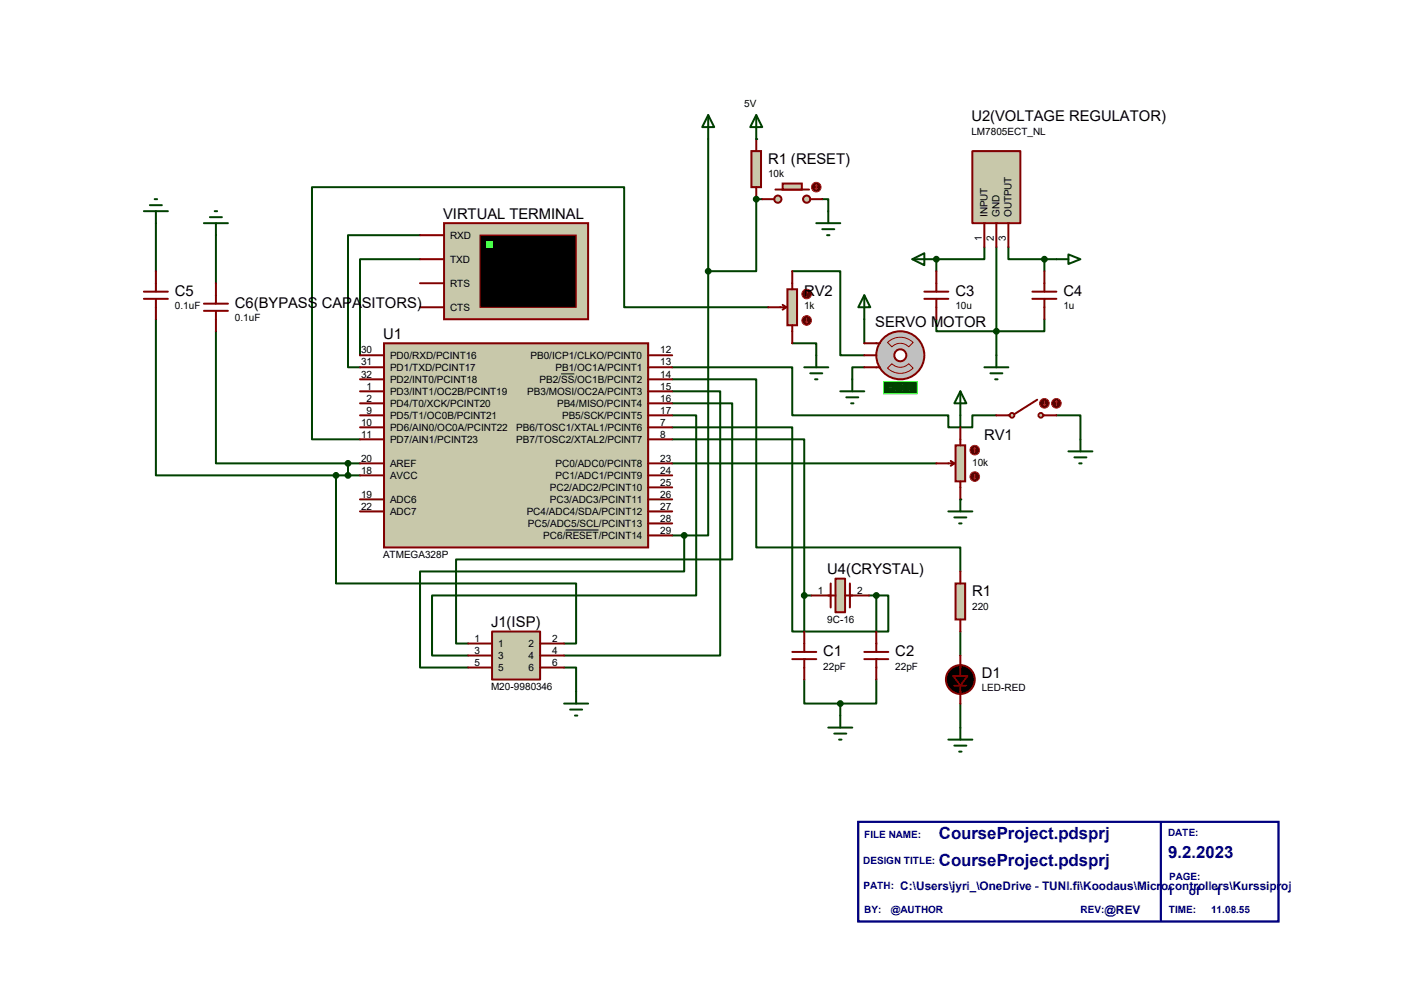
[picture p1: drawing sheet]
<svg xmlns="http://www.w3.org/2000/svg" width="297mm" height="210mm" viewBox="0 0 297 210" stroke-linecap="round" stroke-linejoin="round" font-family="sans-serif">
<path d="M181.6 173.8h88.9v21.1h-88.9z" fill="#fff" stroke="#000080" stroke-width=".47"/>
<path d="M245.6 173.8v21.1" fill="none" stroke="#000080" stroke-width=".47"/>
<path d="M149.8 29.4v28h10.2v-15.3M88.9 49.7h-15.3v28h2.6M88.9 54.8h-12.7v20.3M162.5 65h-30.5v-25.4h-66v53.3h10.2M73.6 98h2.6M142.2 85.3h12.7v33h-58.4v17.8h2.5M142.2 87.8h5.1v38.1h-55.9v12.7h7.6M142.2 82.8h10.2v55.8h-33.1M142.2 98h55.9" fill="none" stroke="#004000" stroke-width=".42"/>
<g fill="#004000">
<circle cx="160" cy="42.1" r=".21"/>
<circle cx="160" cy="29.4" r=".21"/>
</g>
<g fill="none" stroke="#004000" stroke-width=".42">
<path d="M160 42.1h1.2M173.9 42.1h1.3v2.6M208.2 52.3v2.5h-10.1M142.2 77.7h25.4v10.1h33v2.6h5.1v-2.6h5.1M142.2 92.9h27.9v33M142.2 90.4h25.4v43.2h20.3v-7.7h-2.5M170.1 125.9v7.7M170.1 125.9h1.6M183.9 125.9h1.5M185.4 125.9v7.7M170.1 143.7v5.1h7.7M177.8 148.8v2.5"/>
<path d="M185.4 143.7v5.1h-7.6"/>
</g>
<circle cx="198.1" cy="54.8" r=".21" fill="#004000"/>
<path d="M198.1 54.8v2.6M210.8 52.3v22.8M213.3 52.3v2.5h7.6M220.9 54.8h2.6M220.9 54.8v2.6M198.1 67.5v2.6h22.8v-2.6" fill="none" stroke="#004000" stroke-width=".42"/>
<circle cx="203.2" cy="105.6" r=".21" fill="#004000"/>
<g fill="none" stroke="#004000" stroke-width=".42">
<path d="M33 47.2v10.2M45.7 49.7v10.2M149.8 57.4v55.8h-5.1M167.6 57.4h10.2v17.7h5M33 67.5v33h38.1M45.7 70.1v27.9h27.9v2.5M167.6 72.6h5.1v2.5M182.8 77.7h-2.5v2.5M182.8 67.5v5.1M142.2 80.2h17.8v35.6h43.2v5.1M203.2 87.8v2.6M223.5 87.8h5.1v5.1"/>
<path d="M71.1 100.5v22.9h50.8v12.7h-2.6M71.1 100.5h5.1M142.2 113.2h2.5M144.7 113.2v7.7h-55.8v20.3h10.1M203.2 133.6v5M119.3 141.2h2.6v5.1M203.2 148.8v5.1"/>
</g>
<path d="M81.2 72.6h55.9v43.2h-55.9z" fill="#c8c8aa" stroke="#800000" stroke-width=".42"/>
<g fill="none" stroke="#800000" stroke-width=".42">
<path d="M76.2 75.1h5M76.2 77.7h5M137.1 75.1h5.1M137.1 77.7h5.1M76.2 82.8h5M76.2 80.2h5M76.2 90.4h5M76.2 87.8h5M76.2 85.3h5M76.2 92.9h5M76.2 98h5M137.1 82.8h5.1"/>
<path d="M137.1 80.2h5.1M137.1 90.4h5.1M137.1 87.8h5.1M137.1 85.3h5.1M137.1 92.9h5.1M137.1 98h5.1M76.2 108.2h5M76.2 105.6h5M76.2 100.5h5M137.1 113.2h5.1M137.1 110.7h5.1M137.1 108.2h5.1"/>
<path d="M137.1 105.6h5.1M137.1 103.1h5.1M137.1 100.5h5.1"/>
</g>
<path d="M118.7 79.1h2.8M119.6 112.1h7" fill="none" stroke="#000" stroke-width=".21"/>
<circle cx="73.6" cy="98" r=".51" fill="#004000" stroke="#004000" stroke-width=".42"/>
<path d="M149.8 24.3l1.3 2.6h-2.6zM149.8 24.3v5.1" fill="none" stroke="#004000" stroke-width=".42"/>
<path d="M202.1 94.2h2.1v7.6h-2.1z" fill="#c8c8aa" stroke="#800000" stroke-width=".42"/>
<path d="M198.1 98h3.8M201.1 97.5l.8 .5M201.9 98l-.8 .5M203.2 90.4v3.8M203.2 101.8v3.8" fill="none" stroke="#800000" stroke-width=".42"/>
<circle cx="206.2" cy="100.8" r="1.02" fill="#400000" stroke="#f00" stroke-width=".21"/>
<path d="M206 101l.2 .3M206.2 100.3v1M206.5 101l-.3 .3" fill="none" stroke="#f00" stroke-width=".21"/>
<circle cx="206.2" cy="95.2" r="1.02" fill="#400000" stroke="#f00" stroke-width=".21"/>
<path d="M206.2 94.7l.3 .3M206.2 94.7l-.2 .3M206.2 94.7v1" fill="none" stroke="#f00" stroke-width=".21"/>
<path d="M166.6 61.2h2v7.6h-2z" fill="#c8c8aa" stroke="#800000" stroke-width=".42"/>
<path d="M167.6 57.4v3.8M162.5 65h3.8M165.6 64.5l.7 .5M166.3 65l-.7 .5M167.6 68.8v3.8" fill="none" stroke="#800000" stroke-width=".42"/>
<circle cx="170.6" cy="67.8" r="1.02" fill="#400000" stroke="#f00" stroke-width=".21"/>
<path d="M170.4 68l.2 .3M170.6 67.3v1M170.9 68l-.3 .3" fill="none" stroke="#f00" stroke-width=".21"/>
<circle cx="170.6" cy="62.2" r="1.02" fill="#400000" stroke="#f00" stroke-width=".21"/>
<path d="M170.6 61.7l.3 .2M170.6 61.7l-.2 .2M170.6 61.7v1" fill="none" stroke="#f00" stroke-width=".21"/>
<path d="M205.7 32h10.2v15.2h-10.2z" fill="#c8c8aa" stroke="#800000" stroke-width=".42"/>
<path d="M208.2 47.2v5.1M210.8 47.2v5.1M213.3 47.2v5.1" fill="none" stroke="#800000" stroke-width=".42"/>
<path d="M104.1 133.6h10.2v10.1h-10.2z" fill="#c8c8aa" stroke="#800000" stroke-width=".42"/>
<path d="M99 136.1h5.1M99 138.6h5.1M114.3 136.1h5M114.3 138.6h5M99 141.2h5.1M114.3 141.2h5" fill="none" stroke="#800000" stroke-width=".42"/>
<path d="M176.7 122.4h2.1v7.1h-2.1z" fill="#c8c8aa" stroke="#800000" stroke-width=".42"/>
<path d="M171.7 125.9h5M175.7 123.4v5.1M178.8 125.9h5.1M179.8 123.4v5.1" fill="none" stroke="#800000" stroke-width=".42"/>
<path d="M93.9 47.2h30.5v20.3h-30.5z" fill="#c8c8aa" stroke="#800000" stroke-width=".42"/>
<path d="M101.6 49.7h20.3v15.3h-20.3z" fill="#000" stroke="#800000" stroke-width=".25"/>
<path d="M102.8 51h1.3v1.3h-1.3z" fill="#0f0"/>
<path d="M88.9 49.7h5M88.9 59.9h5M88.9 54.8h5M88.9 65h5" fill="none" stroke="#800000" stroke-width=".42"/>
<circle cx="149.8" cy="57.4" r=".51" fill="#004000" stroke="#004000" stroke-width=".42"/>
<path d="M172.7 47.2h5.1M173.9 48.5h2.6M175 49.7h.5M175.2 44.7v2.5" fill="none" stroke="#004000" stroke-width=".42"/>
<path d="M159 32h2v7.6h-2z" fill="#c8c8aa" stroke="#800000" stroke-width=".42"/>
<path d="M160 29.4v2.6M160 39.6v2.5M167.6 137.9h5.1M167.6 139.4h5.1M170.1 133.6v4.3M170.1 139.4v4.3M182.8 137.9h5.1M182.8 139.4h5.1M185.4 133.6v4.3M185.4 139.4v4.3" fill="none" stroke="#800000" stroke-width=".42"/>
<g fill="#004000" stroke="#004000" stroke-width=".42">
<circle cx="160" cy="42.1" r=".51"/>
<circle cx="177.8" cy="148.8" r=".51"/>
</g>
<path d="M160 24.3l1.2 2.6h-2.5zM160 24.3v5.1M175.2 153.9h5.1M176.5 155.2h2.5M177.5 156.4h.5M177.8 151.3v2.6" fill="none" stroke="#004000" stroke-width=".42"/>
<g fill="#c8c8aa" stroke="#800000" stroke-width=".38">
<circle cx="220.2" cy="87.8" r=".51"/>
<circle cx="214.1" cy="87.8" r=".51"/>
</g>
<path d="M210.8 87.8h2.8M219.4 84.5l-4.8 3.1M220.7 87.8h2.8" fill="none" stroke="#800000" stroke-width=".42"/>
<circle cx="220.9" cy="85.3" r="1.02" fill="#400000" stroke="#f00" stroke-width=".21"/>
<path d="M220.7 85.6l.2 .2M220.9 84.8v1M221.2 85.6l-.3 .2" fill="none" stroke="#f00" stroke-width=".21"/>
<circle cx="223.5" cy="85.3" r="1.02" fill="#400000" stroke="#f00" stroke-width=".21"/>
<path d="M223.5 84.8l-.3 .2M223.5 84.8l.2 .2M223.5 84.8v1" fill="none" stroke="#f00" stroke-width=".21"/>
<g fill="#c8c8aa" stroke="#800000" stroke-width=".42">
<circle cx="170.6" cy="42.1" r=".76"/>
<circle cx="164.5" cy="42.1" r=".76"/>
</g>
<path d="M164 40.1h7.2" fill="none" stroke="#800000" stroke-width=".42"/>
<path d="M165.6 38.8h4v1.3h-4z" fill="#c8c8aa" stroke="#800000" stroke-width=".42"/>
<path d="M161.2 42.1h2.6M171.4 42.1h2.5" fill="none" stroke="#800000" stroke-width=".42"/>
<circle cx="172.7" cy="39.6" r="1.02" fill="#400000" stroke="#f00" stroke-width=".21"/>
<path d="M172.4 39.8l.3 .3M172.7 39.1v1M172.7 39.1l-.3 .2M172.7 39.1l.2 .2M172.9 39.8l-.2 .3" fill="none" stroke="#f00" stroke-width=".21"/>
<g fill="#004000" stroke="#004000" stroke-width=".42">
<circle cx="170.1" cy="125.9" r=".51"/>
<circle cx="185.4" cy="125.9" r=".51"/>
<circle cx="198.1" cy="54.8" r=".51"/>
<circle cx="210.8" cy="70.1" r=".51"/>
<circle cx="220.9" cy="54.8" r=".51"/>
</g>
<path d="M193 54.8l2.5-1.2v2.5zM193 54.8h5.1M223.5 54.8h2.5M226 53.8l2.6 1-2.6 1zM208.2 77.7h5.1M209.5 79h2.5M210.8 75.1v2.6M210.5 80.2h.5M200.6 108.2h5.1M201.9 109.4h2.5M202.9 110.7h.5M203.2 105.6v2.6" fill="none" stroke="#004000" stroke-width=".42"/>
<path d="M198.1 57.4v4.3M220.9 57.4v4.3M195.5 61.7h5.1M195.5 63.2h5.1M198.1 63.2v4.3M218.4 61.7h5.1M218.4 63.2h5.1M220.9 63.2v4.3" fill="none" stroke="#800000" stroke-width=".42"/>
<circle cx="190.5" cy="75.1" r="5.1" fill="#c0c0c0" stroke="#800000" stroke-width=".42"/>
<circle cx="190.5" cy="75.1" r="1.27" fill="#fff" stroke="#800000" stroke-width=".42"/>
<path d="M185.4 72.6h.7M185.4 77.7h.7" fill="none" stroke="#800000" stroke-width=".42"/>
<path d="M186.9 80.7h7.1v2.6h-7.1z" fill="#004000" stroke="#0f0" stroke-width=".21"/>
<path d="M187.7 77.9l1-1a2.46 2.46 0 0 0 3.5 0l1 1a3.9 3.9 0 0 1-5.5 0zM187.7 72.4a3.9 3.9 0 0 1 5.5 0l-1 1a2.46 2.46 0 0 0-3.5 0z" fill="none" stroke="#800000" stroke-width=".21"/>
<path d="M182.8 75.1h2.6M182.8 72.6h2.6M182.8 77.7h2.6" fill="none" stroke="#800000" stroke-width=".42"/>
<g fill="none" stroke="#004000" stroke-width=".42">
<path d="M30.4 44.7h5.1M31.7 43.4h2.5M32.7 42.1h.5M33 44.7v2.5M182.8 62.4l1.3 2.6h-2.5zM182.8 62.4v5.1M177.8 82.8h5M179 84h2.6M180 85.3h.6M180.3 80.2v2.6M203.2 82.8l1.2 2.5h-2.5zM203.2 82.8v5"/>
<path d="M226 95.5h5.1M227.3 96.7h2.5M228.3 98h.5M228.6 92.9v2.6"/>
</g>
<circle cx="73.6" cy="100.5" r=".51" fill="#004000" stroke="#004000" stroke-width=".42"/>
<path d="M202.1 123.4h2.1v7.6h-2.1z" fill="#c8c8aa" stroke="#800000" stroke-width=".42"/>
<path d="M33 57.4v4.3M45.7 59.9v4.3M30.4 61.7h5.1M30.4 63.2h5.1M33 63.2v4.3M43.1 64.2h5.1M43.1 65.7h5.1M45.7 65.7v4.4M203.2 120.9v2.5M203.2 131v2.6M203.2 138.6v4.4M203.2 145v3.8" fill="none" stroke="#800000" stroke-width=".42"/>
<g fill="none" stroke="#004000" stroke-width=".42">
<path d="M43.1 47.2h5.1M44.4 45.9h2.5M45.4 44.7h.5M45.7 47.2v2.5M170.1 77.7h5.1M171.4 79h2.5M172.7 75.1v2.6M172.4 80.2h.5M119.3 148.8h5.1M120.6 150.1h2.5M121.6 151.3h.5M121.9 146.3v2.5"/>
<path d="M200.6 156.4h5.1M201.9 157.7h2.5M202.9 159h.5M203.2 153.9v2.5"/>
</g>
<circle cx="203.2" cy="143.7" r="3" fill="#000" stroke="#800000" stroke-width=".42"/>
<path d="M201.9 145h2.5" fill="none" stroke="#800000" stroke-width=".38"/>
<path d="M201.6 143h3.1l-1.5 2z" fill="#000" stroke="#800000" stroke-width=".38"/>
<g fill="#004000" stroke="#004000" stroke-width=".42">
<circle cx="71.1" cy="100.5" r=".51"/>
<circle cx="144.7" cy="113.2" r=".51"/>
</g>
<g font-size="3.6" fill="#000080">
<text x="198.6" y="177.5">CourseProject.pdsprj</text>
<text x="198.6" y="183.3">CourseProject.pdsprj</text>
<text x="247.1" y="181.5">9.2.2023</text>
</g>
<g font-size="3.1">
<text x="205.5" y="25.7">U2(VOLTAGE REGULATOR)</text>
<text x="162.5" y="34.6">R1 (RESET)</text>
<text x="93.7" y="46.3">VIRTUAL TERMINAL</text>
<text x="37" y="62.5">C5</text>
<text x="49.7" y="65.1">C6(BYPASS CAPASITORS)</text>
<text x="170.1" y="62.5">RV2</text>
<text x="202.1" y="62.5">C3</text>
<text x="225" y="62.5">C4</text>
<text x="81" y="71.7">U1</text>
<text x="185.2" y="69.1">SERVO MOTOR</text>
<text x="208.2" y="93">RV1</text>
<text x="175" y="121.5">U4(CRYSTAL)</text>
<text x="205.7" y="126">R1</text>
<text x="103.9" y="132.7">J1(ISP)</text>
<text x="174.2" y="138.7">C1</text>
<text x="189.4" y="138.7">C2</text>
<text x="207.7" y="143.3">D1</text>
</g>
<g font-size="2.5" fill="#000080">
<text x="190.5" y="188.2">C:\Users\jyri_\OneDrive - TUNI.fi\Koodaus\Microcontrollers\Kurssiprojekti\CourseProject.pd</text>
<text x="246.9" y="189.2">1</text>
<text x="251.5" y="189.2">of</text>
<text x="257.1" y="189.2">1</text>
<text x="233.6" y="193.3">@REV</text>
</g>
<g font-size="2.1">
<text x="157.4" y="22.6">5V</text>
<text x="205.5" y="28.6">LM7805ECT_NL</text>
<text x="162.5" y="37.5">10k</text>
<text x="208.9" y="45.9" transform="rotate(-90 208.9 45.9)">INPUT</text>
<text x="211.5" y="45.9" transform="rotate(-90 211.5 45.9)">GND</text>
<text x="214" y="45.9" transform="rotate(-90 214 45.9)">OUTPUT</text>
<text x="95.2" y="50.5">RXD</text>
<text x="207.7" y="50.9" transform="rotate(-90 207.7 50.9)">1</text>
<text x="210.3" y="50.9" transform="rotate(-90 210.3 50.9)">2</text>
<text x="212.8" y="50.9" transform="rotate(-90 212.8 50.9)">3</text>
<text x="95.2" y="55.6">TXD</text>
<text x="37" y="65.4">0.1uF</text>
<text x="95.2" y="60.7">RTS</text>
<text x="95.2" y="65.7">CTS</text>
<text x="170.1" y="65.4">1k</text>
<text x="202.1" y="65.4">10u</text>
<text x="225" y="65.4">1u</text>
<text x="49.7" y="68">0.1uF</text>
<text x="76.4" y="77.3">31</text>
<text x="76.4" y="74.8">30</text>
<text x="82.5" y="75.9">PD0/RXD/PCINT16</text>
<text x="112.2" y="75.9">PB0/ICP1/CLKO/PCINT0</text>
<text x="139.7" y="74.8">12</text>
<text x="139.7" y="77.3">13</text>
<text x="76.4" y="79.8">32</text>
<text x="77.5" y="82.4">1</text>
<text x="82.5" y="83.5">PD3/INT1/OC2B/PCINT19</text>
<text x="82.5" y="81">PD2/INT0/PCINT18</text>
<text x="82.5" y="78.4">PD1/TXD/PCINT17</text>
<text x="111.5" y="83.5">PB3/MOSI/OC2A/PCINT3</text>
<text x="114.1" y="81">PB2/SS/OC1B/PCINT2</text>
<text x="117.5" y="78.4">PB1/OC1A/PCINT1</text>
<text x="139.7" y="82.4">15</text>
<text x="139.7" y="79.8">14</text>
<text x="77.5" y="87.5">9</text>
<text x="77.5" y="84.9">2</text>
<text x="82.5" y="88.6">PD5/T1/OC0B/PCINT21</text>
<text x="82.5" y="86.1">PD4/T0/XCK/PCINT20</text>
<text x="117.9" y="86.1">PB4/MISO/PCINT4</text>
<text x="118.9" y="88.6">PB5/SCK/PCINT5</text>
<text x="139.7" y="84.9">16</text>
<text x="139.7" y="87.5">17</text>
<text x="76.4" y="90">10</text>
<text x="76.4" y="92.5">11</text>
<text x="82.5" y="91.1">PD6/AIN0/OC0A/PCINT22</text>
<text x="82.5" y="93.7">PD7/AIN1/PCINT23</text>
<text x="109.2" y="93.7">PB7/TOSC2/XTAL2/PCINT7</text>
<text x="109.2" y="91.1">PB6/TOSC1/XTAL1/PCINT6</text>
<text x="139.7" y="92.5">8</text>
<text x="139.7" y="90">7</text>
<text x="76.4" y="100.2">18</text>
<text x="76.4" y="97.6">20</text>
<text x="82.5" y="101.3">AVCC</text>
<text x="82.5" y="98.8">AREF</text>
<text x="117.5" y="101.3">PC1/ADC1/PCINT9</text>
<text x="117.5" y="98.8">PC0/ADC0/PCINT8</text>
<text x="139.7" y="100.2">24</text>
<text x="139.7" y="97.6">23</text>
<text x="205.7" y="98.5">10k</text>
<text x="76.4" y="105.2">19</text>
<text x="76.4" y="107.8">22</text>
<text x="82.5" y="106.4">ADC6</text>
<text x="116.3" y="106.4">PC3/ADC3/PCINT11</text>
<text x="116.3" y="103.8">PC2/ADC2/PCINT10</text>
<text x="139.7" y="107.8">27</text>
<text x="139.7" y="105.2">26</text>
<text x="139.7" y="102.7">25</text>
<text x="82.5" y="108.9">ADC7</text>
<text x="111.4" y="108.9">PC4/ADC4/SDA/PCINT12</text>
<text x="111.7" y="111.5">PC5/ADC5/SCL/PCINT13</text>
<text x="139.7" y="112.9">29</text>
<text x="139.7" y="110.3">28</text>
<text x="81" y="117.9">ATMEGA328P</text>
<text x="114.9" y="114">PC6/RESET/PCINT14</text>
<text x="173" y="125.6">1</text>
<text x="181.3" y="125.6">2</text>
<text x="175" y="131.7">9C-16</text>
<text x="205.7" y="128.9">220</text>
<text x="100.4" y="135.7">1</text>
<text x="105.4" y="136.9">1</text>
<text x="111.8" y="136.9">2</text>
<text x="116.8" y="135.7">2</text>
<text x="100.4" y="138.3">3</text>
<text x="100.4" y="140.8">5</text>
<text x="105.4" y="139.4">3</text>
<text x="105.4" y="141.9">5</text>
<text x="111.8" y="139.4">4</text>
<text x="111.8" y="141.9">6</text>
<text x="116.8" y="138.3">4</text>
<text x="116.8" y="140.8">6</text>
<text x="174.2" y="141.6">22pF</text>
<text x="189.4" y="141.6">22pF</text>
<text x="103.9" y="145.9">M20-9980346</text>
<text x="207.7" y="146.2">LED-RED</text>
</g>
<text font-size="2.1" fill="#008000" x="187.8" y="82.8">+88.8</text>
<g font-size="2.1" fill="#000080">
<text x="182.8" y="177.3">FILE NAME:</text>
<text x="247.1" y="176.8">DATE:</text>
<text x="182.6" y="182.8">DESIGN TITLE:</text>
<text x="182.7" y="188.1">PATH:</text>
<text x="247.4" y="186.2">PAGE:</text>
<text x="182.8" y="193">BY:</text>
<text x="188.4" y="193">@AUTHOR</text>
<text x="228.6" y="193.2">REV:</text>
<text x="247.3" y="193.2">TIME:</text>
<text x="256.2" y="193.2">11.08.55</text>
</g>
</svg>
